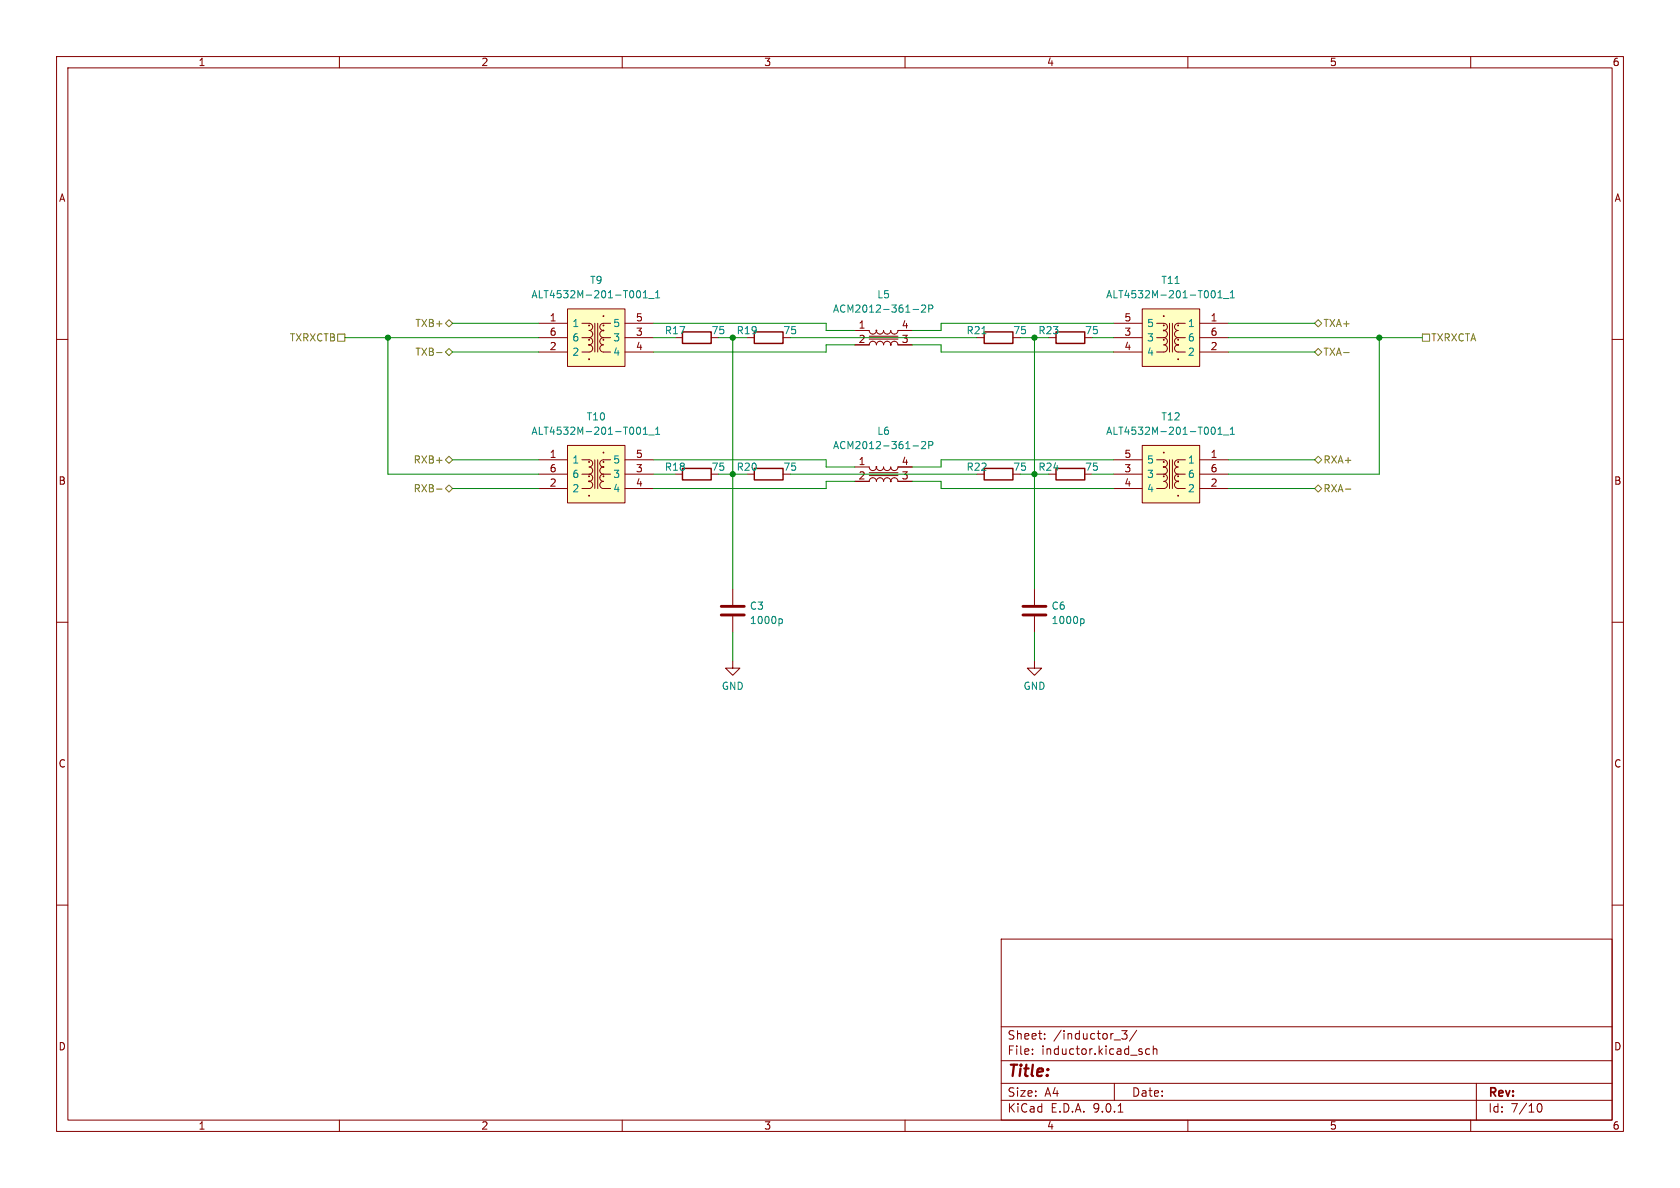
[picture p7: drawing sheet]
<svg xmlns="http://www.w3.org/2000/svg" width="297mm" height="210mm" viewBox="0 0 297 210" stroke-linecap="round" stroke-linejoin="round" font-family="sans-serif">
<g fill="none" stroke="#840000" stroke-width=".18">
<path d="M10 10h277v190h-277zM12 12h273v186h-273zM60 10v2M110 10v2M160 10v2M210 10v2M260 10v2M10 60h2M285 60h2M10 110h2M285 110h2M10 160h2"/>
<path d="M177 166h108v32h-108zM285 160h2M60 198v2M110 198v2M160 198v2M177 194.5h108M177 191.5h108M177 187.5h108M177 181.5h108M182.5 186.3v.1M182.5 185.5v.1M184.7 183.6v.1"/>
<path d="M184.7 182.8v.1M197 183.8h1.1M197 191.5v3M197.7 196.6h.8M198.3 182.2h.9l-.5 .6 .5 .1v.7l-.2 .1h-.5l-.2-.1M201 182.1l-1.3 2M203.2 185.5l-.4-.1-.3 .3v.4l.2 .2h.5M203.9 185.5l.2-.1 .4 .1v.9M203.9 184.9v1.5M210 198v2M260 198v2M261 191.5v6.5"/>
<path d="M271.7 195.7l.2-.5 .2-.1a.81 .81 0 0 1 .6 .6 .81 .81 0 0 1-.3 .8h-.4l-.3-.5"/>
</g>
<path d="M201.9 78.7h10.2v10.2h-10.2z" fill="#ffffc2"/>
<g fill="none" stroke="#840000" stroke-width=".18">
<path d="M201.9 78.7h10.2v10.2h-10.2zM151.1 82.6h2.6a.64 .64 0 0 0 .6 .6 .64 .64 0 0 0 .6-.6 .63 .63 0 0 0 .7 .6 .63 .63 0 0 0 .6-.6 .63 .63 0 0 0 .6 .6 .63 .63 0 0 0 .7-.6 .63 .63 0 0 0 .6 .6 .63 .63 0 0 0 .6-.6h2.6M151.1 85.1h2.6a.63 .63 0 0 1 .6-.7 .63 .63 0 0 1 .6 .7 .64 .64 0 0 1 .7-.7 .64 .64 0 0 1 .6 .7 .64 .64 0 0 1 .6-.7 .64 .64 0 0 1 .7 .7 .64 .64 0 0 1 .6-.7 .64 .64 0 0 1 .6 .7h2.6M153.7 83.6h5M153.7 84.1h5M196.8 81.3h5.1M196.8 83.8h5.1M196.8 86.4h5.1M204.5 81.3h1.2a.63 .63 0 0 1 .7 .6M204.5 83.8h1.2M205.7 83.8a.63 .63 0 0 1 .7 .7M206.4 81.9a.64 .64 0 0 1-.7 .7h.1a.62 .62 0 0 1 .6 .6"/>
<path d="M206.4 83.2a.64 .64 0 0 1-.7 .6M206.4 84.5a.64 .64 0 0 1-.7 .6h.1a.62 .62 0 0 1 .6 .6M206.4 85.7a.64 .64 0 0 1-.7 .7h-1.2M206.8 81.3v5.1M207.3 81.3v5.1M208.3 83.8a.64 .64 0 0 0-.7 .7 .64 .64 0 0 0 .7 .6 .64 .64 0 0 0-.7 .6 .64 .64 0 0 0 .7 .7h1.2M208.3 83.8h1.2M209.5 81.3h-1.2a.64 .64 0 0 0-.7 .6 .64 .64 0 0 0 .7 .7 .64 .64 0 0 0-.7 .6 .64 .64 0 0 0 .7 .6M212.1 81.3h5.1M212.1 83.8h5.1M212.1 86.4h5.1M129.5 116.8v1.3h1.3l-1.3 1.3-1.2-1.3h1.2"/>
<path d="M129.5 104.1v2.8M129.5 109v2.8M182.9 104.1v2.8M182.9 109v2.8"/>
</g>
<g fill="#840000" stroke="#840000" stroke-width=".18">
<circle cx="208.3" cy="81.7" r=".08"/>
<circle cx="208.3" cy="84.2" r=".08"/>
<circle cx="208.3" cy="85.1" r=".08"/>
<circle cx="208.3" cy="87.6" r=".08"/>
<circle cx="205.7" cy="80" r=".08"/>
<circle cx="205.7" cy="81.7" r=".08"/>
<circle cx="205.7" cy="82.6" r=".08"/>
<circle cx="205.7" cy="84.2" r=".08"/>
<circle cx="154.9" cy="82.6" r=".08"/>
<circle cx="157.5" cy="85.1" r=".08"/>
</g>
<path d="M161.4 78.8h1M162.9 78.2l.5-.2 .2 .4-.7 .9h.7M164.2 78.7h.6l.1-.2v-.3l-.7-.2v1.3M214.4 75.5a.68 .68 0 0 1 .5 .6 .68 .68 0 0 1-.5 .7M215.3 76.8h.8M215.3 75.9l.4-.4v1.3M216.3 76.9h1M217.5 76.8h.7M217.5 75.9l.4-.4v1.3M137.8 109.4h.4l.1 .2v.5l-.5 .1M191.2 109.4h.3l.2 .2-.1 .5-.4 .1" fill="none" stroke="#008484" stroke-width=".18"/>
<path d="M186.7 58.7h5.1v2h-5.1zM186.7 82.8h5.1v2h-5.1z" fill="none" stroke="#840000" stroke-width=".25"/>
<path d="M127.5 107.2h4.1M127.5 108.7h4.1M180.8 107.2h4.1M180.8 108.7h4.1" fill="none" stroke="#840000" stroke-width=".51"/>
<path d="M201.9 54.6h10.2v10.2h-10.2z" fill="#ffffc2"/>
<g fill="none" stroke="#840000" stroke-width=".18">
<path d="M151.1 58.4h2.6a.64 .64 0 0 0 .6 .7 .64 .64 0 0 0 .6-.7 .63 .63 0 0 0 .7 .7 .63 .63 0 0 0 .6-.7 .63 .63 0 0 0 .6 .7 .63 .63 0 0 0 .7-.7 .63 .63 0 0 0 .6 .7 .63 .63 0 0 0 .6-.7h2.6M153.7 59.4h5M153.7 59.9h5M196.8 57.2h5.1M196.8 59.7h5.1M201.9 54.6h10.2v10.2h-10.2zM204.5 57.2h1.2a.63 .63 0 0 1 .7 .6M204.5 59.7h1.2M205.7 59.7a.63 .63 0 0 1 .7 .6M206.4 57.8a.64 .64 0 0 1-.7 .6h.1a.62 .62 0 0 1 .6 .7M206.4 59.1a.64 .64 0 0 1-.7 .6M206.8 57.2v5"/>
<path d="M207.3 57.2v5M208.3 59.7a.64 .64 0 0 0-.7 .6 .64 .64 0 0 0 .7 .7 .64 .64 0 0 0-.7 .6 .64 .64 0 0 0 .7 .6h1.2M208.3 59.7h1.2M209.5 57.2h-1.2a.64 .64 0 0 0-.7 .6 .64 .64 0 0 0 .7 .6 .64 .64 0 0 0-.7 .7 .64 .64 0 0 0 .7 .6M212.1 57.2h5.1M212.1 59.7h5.1M151.1 61h2.6a.63 .63 0 0 1 .6-.7 .63 .63 0 0 1 .6 .7 .64 .64 0 0 1 .7-.7 .64 .64 0 0 1 .6 .7 .64 .64 0 0 1 .6-.7 .64 .64 0 0 1 .7 .7 .64 .64 0 0 1 .6-.7 .64 .64 0 0 1 .6 .7h2.6M196.8 62.2h5.1M206.4 60.3a.64 .64 0 0 1-.7 .7h.1a.62 .62 0 0 1 .6 .6M206.4 61.6a.64 .64 0 0 1-.7 .6h-1.2M212.1 62.2h5.1M182.9 116.8v1.3h1.2l-1.2 1.3-1.3-1.3h1.3"/>
</g>
<g fill="#840000" stroke="#840000" stroke-width=".18">
<circle cx="208.3" cy="57.5" r=".08"/>
<circle cx="208.3" cy="60.1" r=".08"/>
<circle cx="208.3" cy="61" r=".08"/>
<circle cx="208.3" cy="63.5" r=".08"/>
<circle cx="205.7" cy="55.9" r=".08"/>
<circle cx="205.7" cy="57.5" r=".08"/>
<circle cx="205.7" cy="58.4" r=".08"/>
<circle cx="205.7" cy="60.1" r=".08"/>
<circle cx="154.9" cy="58.4" r=".08"/>
<circle cx="157.5" cy="61" r=".08"/>
</g>
<path d="M161.4 54.7h1M162.9 54l.5-.1 .2 .4-.7 .9h.7M164.2 54.6l.6-.1 .1-.2v-.3l-.7-.1v1.3M173.6 59h.7M214.4 51.4a.68 .68 0 0 1 .5 .6 .68 .68 0 0 1-.5 .6M215.3 52.6h.8M215.3 51.7l.4-.3v1.2M216.3 52.8h1M217.5 52.6h.7M217.5 51.7l.4-.3v1.2" fill="none" stroke="#008484" stroke-width=".18"/>
<path d="M120.6 58.7h5.1v2h-5.1zM133.3 58.7h5.1v2h-5.1zM174 58.7h5.1v2h-5.1zM120.6 82.8h5.1v2h-5.1zM133.3 82.8h5.1v2h-5.1zM174 82.8h5.1v2h-5.1z" fill="none" stroke="#840000" stroke-width=".25"/>
<path d="M100.3 54.6h10.2v10.2h-10.2z" fill="#ffffc2"/>
<g fill="none" stroke="#840000" stroke-width=".18">
<path d="M95.2 57.2h5.1M95.2 59.7h5.1M100.3 54.6h10.2v10.2h-10.2zM102.9 57.2h1.2a.64 .64 0 0 1 .7 .6 .64 .64 0 0 1-.7 .6 .64 .64 0 0 1 .7 .7 .64 .64 0 0 1-.7 .6M102.9 59.7h1.2M104.1 59.7a.64 .64 0 0 1 .7 .6 .64 .64 0 0 1-.7 .7 .64 .64 0 0 1 .7 .6 .64 .64 0 0 1-.7 .6h-1.2M105.2 57.2v5M105.7 57.2v5M106.7 59.7a.63 .63 0 0 0-.7 .6 .63 .63 0 0 0 .7 .7 .64 .64 0 0 0-.7 .6 .64 .64 0 0 0 .7 .6h1.2M106.7 59.7h1.2M107.9 57.2h-1.2a.63 .63 0 0 0-.7 .6 .63 .63 0 0 0 .7 .6 .64 .64 0 0 0-.7 .7 .64 .64 0 0 0 .7 .6M110.5 57.2h5.1"/>
<path d="M110.5 59.7h5.1M95.2 62.2h5.1M110.5 62.2h5.1"/>
</g>
<g fill="#840000" stroke="#840000" stroke-width=".18">
<circle cx="104.1" cy="57.5" r=".08"/>
<circle cx="104.1" cy="60.1" r=".08"/>
<circle cx="104.1" cy="61" r=".08"/>
<circle cx="104.1" cy="63.5" r=".08"/>
<circle cx="106.7" cy="55.9" r=".08"/>
<circle cx="106.7" cy="57.5" r=".08"/>
<circle cx="106.7" cy="58.4" r=".08"/>
<circle cx="106.7" cy="60.1" r=".08"/>
</g>
<path d="M112.8 51.4a.68 .68 0 0 1 .5 .6 .68 .68 0 0 1-.5 .6M113.7 52.6h.8M113.7 51.7l.4-.3v1.2M114.7 52.8h1M115.9 52.6h.7M115.9 51.7l.4-.3v1.2" fill="none" stroke="#008484" stroke-width=".18"/>
<path d="M100.3 78.7h10.2v10.2h-10.2z" fill="#ffffc2"/>
<g fill="none" stroke="#840000" stroke-width=".18">
<path d="M100.3 78.7h10.2v10.2h-10.2zM95.2 81.3h5.1M95.2 83.8h5.1M95.2 86.4h5.1M102.9 81.3h1.2a.64 .64 0 0 1 .7 .6 .64 .64 0 0 1-.7 .7 .64 .64 0 0 1 .7 .6 .64 .64 0 0 1-.7 .6M102.9 83.8h1.2M104.1 83.8a.64 .64 0 0 1 .7 .7 .64 .64 0 0 1-.7 .6 .64 .64 0 0 1 .7 .6 .64 .64 0 0 1-.7 .7h-1.2M105.2 81.3v5.1M105.7 81.3v5.1M106.7 83.8a.63 .63 0 0 0-.7 .7 .63 .63 0 0 0 .7 .6 .64 .64 0 0 0-.7 .6 .64 .64 0 0 0 .7 .7h1.2M106.7 83.8h1.2M107.9 81.3h-1.2a.63 .63 0 0 0-.7 .6 .63 .63 0 0 0 .7 .7 .64 .64 0 0 0-.7 .6 .64 .64 0 0 0 .7 .6"/>
<path d="M110.5 81.3h5.1M110.5 83.8h5.1M110.5 86.4h5.1"/>
</g>
<g fill="#840000" stroke="#840000" stroke-width=".18">
<circle cx="104.1" cy="81.7" r=".08"/>
<circle cx="104.1" cy="84.2" r=".08"/>
<circle cx="104.1" cy="85.1" r=".08"/>
<circle cx="104.1" cy="87.6" r=".08"/>
<circle cx="106.7" cy="80" r=".08"/>
<circle cx="106.7" cy="81.7" r=".08"/>
<circle cx="106.7" cy="82.6" r=".08"/>
<circle cx="106.7" cy="84.2" r=".08"/>
</g>
<path d="M112.8 75.5a.68 .68 0 0 1 .5 .6 .68 .68 0 0 1-.5 .7M113.7 76.8h.8M113.7 75.9l.4-.4v1.3M114.7 76.9h1M115.9 76.8h.7M115.9 75.9l.4-.4v1.3" fill="none" stroke="#008484" stroke-width=".18"/>
<g fill="none" stroke="#848400" stroke-width=".18">
<path d="M59.7 59.1h1.3v1.2h-1.3zM78.7 57.2l.7-.7 .6 .7-.6 .6zM232.4 57.2l.6-.7 .7 .7-.7 .6zM251.5 59.1h1.2v1.2h-1.2zM77.2 62.3h.9M78.7 62.2l.7-.6 .6 .6-.6 .7zM232.4 62.2l.6-.6 .7 .6-.7 .7zM237.5 62.3h1M77.2 86.5h.9M78.7 81.3l.7-.7 .6 .7-.6 .6zM78.7 86.4l.7-.7 .6 .7-.6 .6zM232.4 81.3l.6-.7 .7 .7-.7 .6z"/>
<path d="M232.4 86.4l.6-.7 .7 .7-.7 .6zM237.8 86.5h1"/>
</g>
<g fill="none" stroke="#008400" stroke-width=".18">
<path d="M61 59.7h34.2M68.6 59.7v24.1h26.6M80 57.2h15.2M115.6 57.2h30.4v1.2h5.1M115.6 59.7h3.8M127 59.7h5.1M129.5 59.7v44.4M139.7 59.7h33M180.3 59.7h5.1M182.9 59.7v44.4M193 59.7h3.8M196.8 57.2h-30.4v1.2h-5.1"/>
<path d="M217.2 57.2h15.2M217.2 59.7h34.3M243.8 59.7v24.1h-26.6M80 62.2h15.2M151.1 61h-5.1v1.2h-30.4M161.3 61h5.1v1.2h30.4M217.2 62.2h15.2M80 81.3h15.2M80 86.4h15.2M115.6 83.8h3.8M115.6 81.3h30.4v1.3h5.1M127 83.8h5.1"/>
<path d="M139.7 83.8h33M151.1 85.1h-5.1v1.3h-30.4M161.3 85.1h5.1v1.3h30.4M180.3 83.8h5.1M193 83.8h3.8M196.8 81.3h-30.4v1.3h-5.1M217.2 81.3h15.2M217.2 86.4h15.2M129.5 111.8v5M182.9 111.8v5"/>
</g>
<g fill="#008400" stroke="#008400" stroke-width=".18">
<circle cx="182.9" cy="83.8" r=".46"/>
<circle cx="243.8" cy="59.7" r=".46"/>
<circle cx="129.5" cy="83.8" r=".46"/>
<circle cx="182.9" cy="59.7" r=".46"/>
<circle cx="129.5" cy="59.7" r=".46"/>
<circle cx="68.6" cy="59.7" r=".46"/>
</g>
<text font-size="2.8" fill="#840000" x="178" y="190.9">Title:</text>
<g font-size="2.1" fill="#840000">
<text x="178" y="184">Sheet:</text>
<text x="186.2" y="184">/inductor_3/</text>
<text x="178" y="186.7">File:</text>
<text x="184.1" y="186.7">inductor.kicad_sch</text>
<text x="178" y="196.9">KiCad</text>
<text x="178" y="194.1">Size:</text>
<text x="184.7" y="194.1">A4</text>
<text x="185.7" y="196.9">E.D.A.</text>
<text x="193.3" y="196.9">9.0.1</text>
<text x="200" y="194.1">Date:</text>
<text x="263" y="194.3">Rev:</text>
<text x="263" y="196.9">Id:</text>
<text x="267.1" y="196.9">7/10</text>
</g>
<g font-size="1.8" fill="#840000">
<text x="35" y="11.9">1</text>
<text x="85" y="11.9">2</text>
<text x="135" y="11.9">3</text>
<text x="185" y="11.9">4</text>
<text x="235" y="11.9">5</text>
<text x="285" y="11.9">6</text>
<text x="10.3" y="35.9">A</text>
<text x="285.3" y="35.9">A</text>
<text x="97.1" y="56.9">1</text>
<text x="97.1" y="59.4">6</text>
<text x="112.3" y="56.9">5</text>
<text x="112.3" y="59.4">3</text>
<text x="151.7" y="58.2">1</text>
<text x="159.3" y="58.2">4</text>
<text x="198.7" y="56.9">5</text>
<text x="198.7" y="59.4">3</text>
<text x="213.9" y="56.9">1</text>
<text x="213.9" y="59.4">6</text>
<text x="97.1" y="62">2</text>
<text x="112.3" y="62">4</text>
<text x="151.7" y="60.7">2</text>
<text x="159.3" y="60.7">3</text>
<text x="198.7" y="62">4</text>
<text x="213.9" y="62">2</text>
<text x="97.1" y="81">1</text>
<text x="97.1" y="83.6">6</text>
<text x="112.3" y="81">5</text>
<text x="112.3" y="83.6">3</text>
<text x="151.7" y="82.3">1</text>
<text x="159.3" y="82.3">4</text>
<text x="198.7" y="81">5</text>
<text x="198.7" y="83.6">3</text>
<text x="213.9" y="81">1</text>
<text x="213.9" y="83.6">6</text>
<text x="10.3" y="85.9">B</text>
<text x="97.1" y="86.1">2</text>
<text x="112.3" y="86.1">4</text>
<text x="151.7" y="84.8">2</text>
<text x="159.3" y="84.8">3</text>
<text x="198.7" y="86.1">4</text>
<text x="213.9" y="86.1">2</text>
<text x="285.3" y="85.9">B</text>
<text x="10.3" y="135.9">C</text>
<text x="285.3" y="135.9">C</text>
<text x="10.3" y="185.9">D</text>
<text x="285.3" y="185.9">D</text>
<text x="35" y="199.9">1</text>
<text x="85" y="199.9">2</text>
<text x="135" y="199.9">3</text>
<text x="185" y="199.9">4</text>
<text x="235" y="199.9">5</text>
<text x="285" y="199.9">6</text>
</g>
<g font-size="1.8" fill="#008484">
<text x="93.8" y="52.9">ALT4532M-201-T001_1</text>
<text x="104.2" y="50.4">T9</text>
<text x="155" y="52.9">L5</text>
<text x="195.4" y="52.9">ALT4532M-201-T001_1</text>
<text x="205.2" y="50.4">T11</text>
<text x="101.1" y="58">1</text>
<text x="108.3" y="58">5</text>
<text x="117.4" y="59.3">R17</text>
<text x="125.7" y="59.3">75</text>
<text x="130.1" y="59.3">R19</text>
<text x="138.4" y="59.3">75</text>
<text x="147.2" y="55.5">ACM2012-361-2P</text>
<text x="170.8" y="59.3">R21</text>
<text x="179" y="59.3">75</text>
<text x="183.5" y="59.3">R23</text>
<text x="191.7" y="59.3">75</text>
<text x="202.7" y="58">5</text>
<text x="209.9" y="58">1</text>
<text x="101.1" y="60.6">6</text>
<text x="101.1" y="63.1">2</text>
<text x="108.3" y="60.6">3</text>
<text x="108.3" y="63.1">4</text>
<text x="202.7" y="60.6">3</text>
<text x="202.7" y="63.1">4</text>
<text x="209.9" y="60.6">6</text>
<text x="209.9" y="63.1">2</text>
<text x="93.8" y="77.1">ALT4532M-201-T001_1</text>
<text x="103.6" y="74.5">T10</text>
<text x="155" y="77.1">L6</text>
<text x="195.4" y="77.1">ALT4532M-201-T001_1</text>
<text x="205.2" y="74.5">T12</text>
<text x="101.1" y="82.1">1</text>
<text x="108.3" y="82.1">5</text>
<text x="117.4" y="83.4">R18</text>
<text x="125.7" y="83.4">75</text>
<text x="130.1" y="83.4">R20</text>
<text x="138.4" y="83.4">75</text>
<text x="147.2" y="79.6">ACM2012-361-2P</text>
<text x="170.8" y="83.4">R22</text>
<text x="179" y="83.4">75</text>
<text x="183.5" y="83.4">R24</text>
<text x="191.7" y="83.4">75</text>
<text x="202.7" y="82.1">5</text>
<text x="209.9" y="82.1">1</text>
<text x="101.1" y="84.7">6</text>
<text x="101.1" y="87.2">2</text>
<text x="108.3" y="84.7">3</text>
<text x="108.3" y="87.2">4</text>
<text x="202.7" y="84.7">3</text>
<text x="202.7" y="87.2">4</text>
<text x="209.9" y="84.7">6</text>
<text x="209.9" y="87.2">2</text>
<text x="132.5" y="108">C3</text>
<text x="185.8" y="108">C6</text>
<text x="132.5" y="110.5">1000p</text>
<text x="185.8" y="110.5">1000p</text>
<text x="127.5" y="122.1">GND</text>
<text x="180.8" y="122.1">GND</text>
</g>
<g font-size="1.8" fill="#848400">
<text x="73.3" y="58">TXB+</text>
<text x="233.9" y="58">TXA+</text>
<text x="51.1" y="60.6">TXRXCTB</text>
<text x="73.3" y="63.1">TXB-</text>
<text x="233.9" y="63.1">TXA-</text>
<text x="252.9" y="60.6">TXRXCTA</text>
<text x="73" y="82.1">RXB+</text>
<text x="233.9" y="82.1">RXA+</text>
<text x="73" y="87.2">RXB-</text>
<text x="233.9" y="87.2">RXA-</text>
</g>
</svg>
